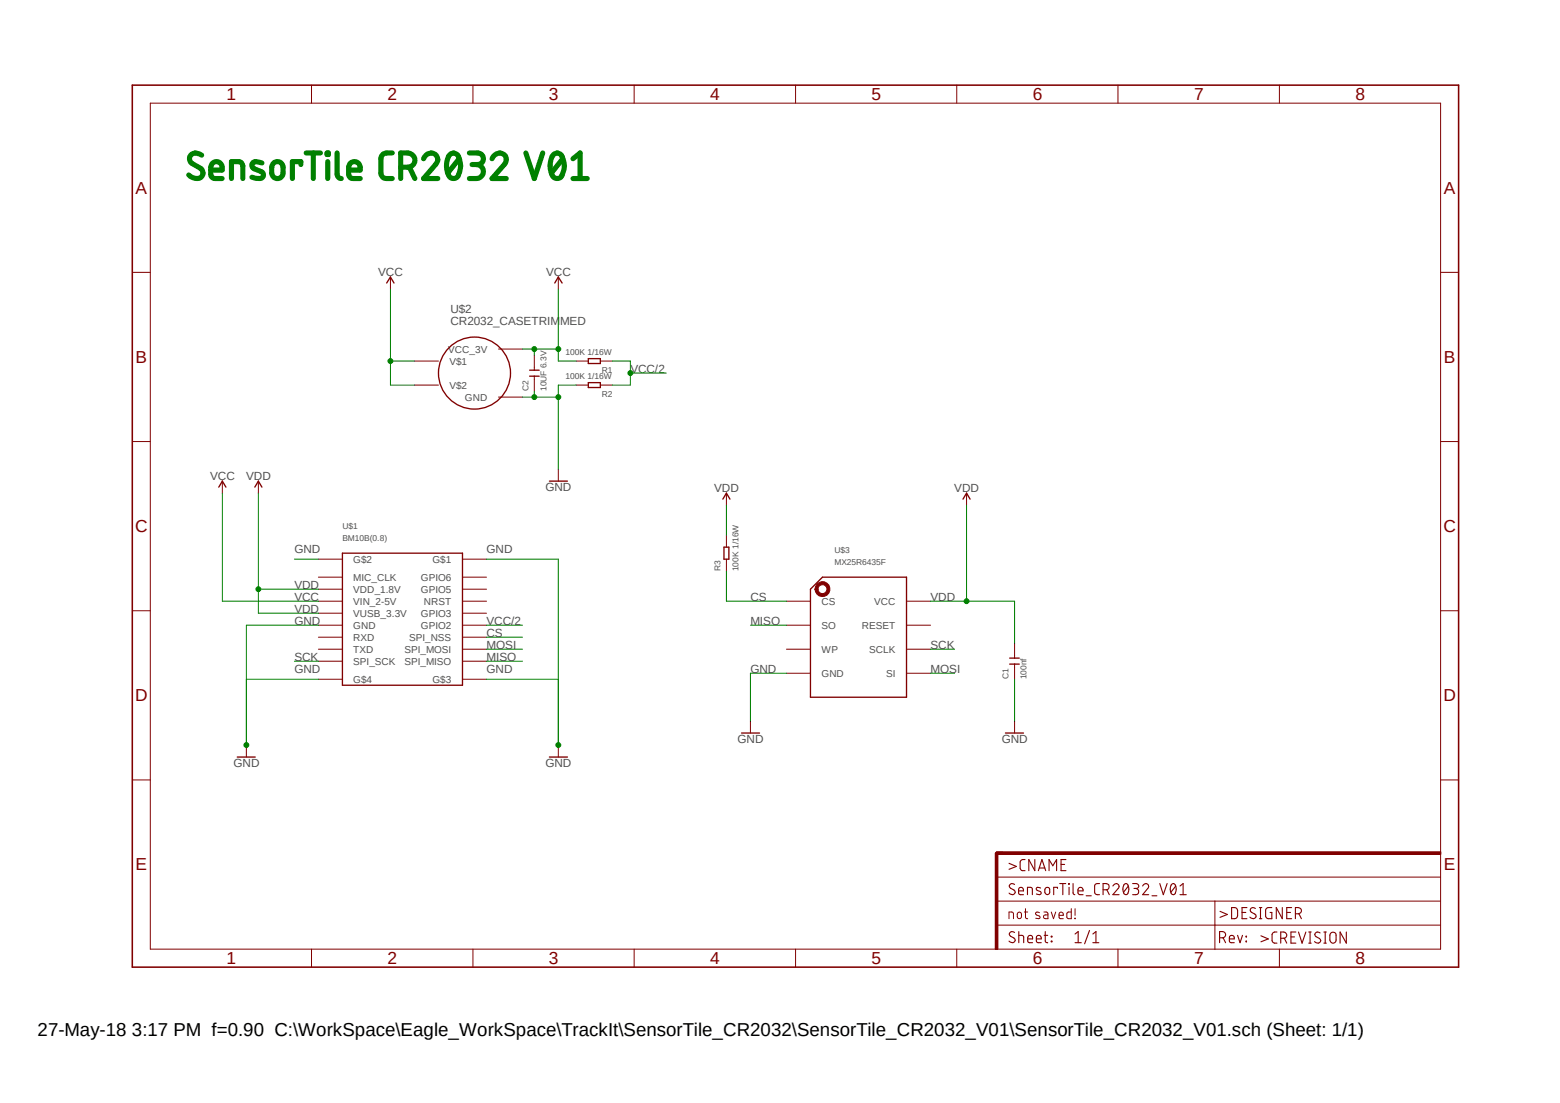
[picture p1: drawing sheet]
<svg xmlns="http://www.w3.org/2000/svg" width="297mm" height="210mm" viewBox="0 0 297 210" stroke-linecap="round" stroke-linejoin="round" font-family="sans-serif">
<path d="M24.9 15.9l253.1 168.6M278 15.9l-253.1 168.6" fill="none" stroke="#fff" stroke-width=".19"/>
<path d="M189.5 162.4h.5v18.3h-.5z" fill-rule="evenodd" fill="#800000"/>
<path d="M189.5 162.4h.5v18.3h-.5z" fill="none" stroke="#800000" stroke-width=".19"/>
<path d="M189.7 162.2h84.6v.5h-84.6z" fill-rule="evenodd" fill="#800000"/>
<g fill="none" stroke="#800000" stroke-width=".19">
<path d="M28.6 19.6h245.7v161.1h-245.7zM59.3 16.2v3.4M90 16.2v3.4M120.7 16.2v3.4M151.5 16.2v3.4M182.2 16.2v3.4M212.9 16.2v3.4M243.6 16.2v3.4M25.2 51.9h3.4M274.3 51.9h3.4M78.9 68.7h4.6M78.9 73.3h4.6"/>
<path d="M94.9 66.5h4.6M94.9 75.6h4.6M25.2 84.1h3.4M274.3 84.1h3.4M25.2 116.3h3.4M60.6 106.5h4.6M60.6 109.9h4.6M60.6 112.2h4.6M60.6 114.5h4.6M60.6 116.8h4.6M60.6 119h4.6M88.1 106.5h4.5"/>
<path d="M88.1 109.9h4.5M88.1 112.2h4.5M88.1 114.5h4.5M88.1 116.8h4.5M88.1 119h4.5M149.7 114.5h4.6M149.7 119h4.6M172.6 114.5h4.6M172.6 119h4.6M274.3 116.3h3.4M60.6 129.3h4.6M60.6 121.3h4.6"/>
<path d="M60.6 123.6h4.6M60.6 125.9h4.6M88.1 129.3h4.5M88.1 121.3h4.5M88.1 123.6h4.5M88.1 125.9h4.5M149.7 123.6h4.6M149.7 128.2h4.6M172.6 123.6h4.6M172.6 128.2h4.6M25.2 148.5h3.4M274.3 148.5h3.4"/>
<path d="M189.7 162.2h84.6v.5h-84.6zM189.7 176.1h84.6M189.7 171.6h84.6M189.7 167h84.6M192.1 174.9v-1.2h.5l.3 .1 .1 1.1M193.7 173.9a.41 .41 0 0 1 .5-.2 .41 .41 0 0 1 .3 .4l-.1 .6a.41 .41 0 0 1-.4 .2 .41 .41 0 0 1-.3-.4zM195 173.7h.7M195.2 173v1.6l.2 .3h.3M197.9 173.8a.49 .49 0 0 0-.8 .1l.2 .3 .6 .2 .1 .3a.61 .61 0 0 1-.8 .1M198.8 173.7h.5l.2 .3v.9h-.7a.37 .37 0 0 1-.1-.4 .37 .37 0 0 1 .4-.3h.4M200.2 173.7l.4 1.2 .4-1.2M201.6 174.3h.8a.42 .42 0 0 0-.2-.6 .42 .42 0 0 0-.6 .4l.2 .8h.6"/>
<path d="M204 173v1.9h-.7l-.2-.3 .1-.8 .2-.1h.6M204.6 174.8l.1 .1zM204.7 173v1.3M231.3 171.6v9.2M59.3 180.7v3.4M90 180.7v3.4M120.7 180.7v3.4M151.5 180.7v3.4M182.2 180.7v3.4M212.9 180.7v3.4M243.6 180.7v3.4"/>
</g>
<path d="M190.9 162.4h-1.2v1.2" fill="none" stroke="#800000" stroke-width=".55"/>
<g fill="none" stroke="#800000" stroke-width=".21">
<path d="M192.1 164.4l1.4 .6-1.4 .5M193.2 168.4a.55 .55 0 0 0-.7-.1 .55 .55 0 0 0-.3 .7l1 .6a.55 .55 0 0 1-.2 .7 .55 .55 0 0 1-.7-.1l-.2-.1M193.2 177.5a.55 .55 0 0 0-.7-.1 .55 .55 0 0 0-.3 .7l1 .7a.55 .55 0 0 1-.2 .6 .55 .55 0 0 1-.7 0l-.2-.2M193.9 169.6h1a.51 .51 0 0 0-.3-.6 .51 .51 0 0 0-.6 .2 1.07 1.07 0 0 0 .1 1.1h.8M194 178.1h.6l.3 .2v1.2M194 177.4v2.1M195.2 163.7h-.7l-.3 .4 .1 1.4 .2 .2 .7 .1M195.6 170.3v-1.3h.6l.3 .1 .1 1.2M195.7 178.8h.9a.49 .49 0 0 0-.3-.7 .49 .49 0 0 0-.6 .5v.7l.3 .2h.6M197 163.7v2.1l-1.1-2.1v2.1M197.3 178.8h.9a.51 .51 0 0 0-.2-.7 .51 .51 0 0 0-.6 .2 1.07 1.07 0 0 0 .1 1.2h.7M197.7 165.8l.7-2.1 .7 2.1"/>
<path d="M197.9 165.3h1M198.1 169.1a.53 .53 0 0 0-.8 .1l.2 .3 .6 .3 .1 .3-.2 .2-.7-.1M198.8 178.1h.7M199 169.2a.46 .46 0 0 1 .5-.2 .46 .46 0 0 1 .4 .4v.5a.47 .47 0 0 1-.5 .4 .47 .47 0 0 1-.5-.4zM199 177.4v1.8l.2 .3h.3M199.7 165.8v-2.1l.7 1.1 .8-1.1v2.1M200.2 178.3l.1 .1zM200.2 179.2l.1 .1zM201.3 169.2v-.2h-.7v1.3M201.8 168.2h1.1M202 164.6h.7M202.4 168.2v2.1"/>
<path d="M202.9 163.7h-.9v2.1h.9M203.5 168.2l.1 .2zM203.5 169v1.3M204.3 168.2v1.8l.3 .3M204.7 177.8l.6-.4v2.1M204.7 179.5h1.2M205.2 169.6h1a.5 .5 0 0 0-.4-.6 .5 .5 0 0 0-.6 .4v.6l.2 .3h.8M206.8 170.6h1M207.4 177.2l-.9 2.5M208.1 179.5h1.1M208.1 177.8l.6-.4v2.1M209.3 168.2l-.7 .1-.2 .4v1.4l.5 .2h.4"/>
<path d="M210 169.4h.6a.59 .59 0 0 0 .6-.6 .59 .59 0 0 0-.6-.6h-.6v2.1M210.7 169.4l.5 .9M211.9 168.7a.58 .58 0 0 1 .8-.4 .58 .58 0 0 1 .2 .9l-1 1.1h1.2M214 168.4a.41 .41 0 0 1 .4-.2 .41 .41 0 0 1 .4 .3 1.58 1.58 0 0 1-.3 1.8h-.3a1.47 1.47 0 0 1-.2-1.9zM214.8 168.7l-.9 1.2M215.6 168.2h.8a.47 .47 0 0 1 .4 .5 .47 .47 0 0 1-.4 .5h-.5M216.2 169.2a.59 .59 0 0 1 .6 .6 .59 .59 0 0 1-.6 .5h-.6M217.6 168.7a.56 .56 0 0 1 .8-.4 .56 .56 0 0 1 .1 .9l-.9 1.1h1.1M219.3 170.6h1M220.8 168.2l.7 2.1 .7-2.1M223.1 168.4a.41 .41 0 0 1 .4-.2 .41 .41 0 0 1 .3 .3 1.58 1.58 0 0 1-.2 1.8h-.4a1.47 1.47 0 0 1-.1-1.9zM223.9 168.7l-1 1.2"/>
<path d="M224.7 170.3h1.1M224.7 168.7l.6-.5v2.1M232.2 178.6h.6a.59 .59 0 0 0 .6-.6 .59 .59 0 0 0-.6-.6h-.6v2.1M232.3 173.5l1.4 .6-1.4 .6M232.9 178.6l.4 .9M234.1 178.8h.9a.49 .49 0 0 0-.3-.7 .49 .49 0 0 0-.6 .5v.7l.3 .2h.6M234.5 172.8h.5a.58 .58 0 0 1 .6 .6v.9a.58 .58 0 0 1-.6 .6h-.5zM235.6 178.1l.5 1.4 .5-1.4M236.5 173.7h.7M237.2 179.2l.1 .1zM237.2 178.3l.1 .1zM237.4 172.8h-.9v2.1h.9"/>
<path d="M239 173a.53 .53 0 0 0-.8-.1 .53 .53 0 0 0 .1 .8l.8 .5a.61 .61 0 0 1-.4 .7 .61 .61 0 0 1-.7-.3M239.8 172.8h.4M239.8 174.9h.4M240 172.8v2.1M240.1 178.2l1.4 .6-1.4 .5M242.1 172.8h-.7l-.4 .3v1.4l.2 .3 .9 .1v-1.2h-.3M243.1 177.5h-.7l-.2 .4 .1 1.4 .4 .3h.4M243.8 178.6h.6a.59 .59 0 0 0 .6-.5 .59 .59 0 0 0-.6-.6h-.6v2.1M244.1 172.8v2.1l-1.1-2.1v2.1M244.5 178.6l.5 1M245 173.7h.7M245.8 178.4h.7"/>
<path d="M245.9 172.8h-.9v2.1h.9M246.6 174h.6a.59 .59 0 0 0 .6-.6 .59 .59 0 0 0-.6-.6h-.6v2.1M246.7 177.5h-.9v2.1h.9M247.2 177.5l.7 2.1 .7-2.1M247.3 174l.5 .9M249.2 179.6h.4M249.2 177.5h.4M249.4 177.5v2.1M251.3 177.6a.55 .55 0 0 0-.7-.1 .55 .55 0 0 0-.2 .7l1 .7a.59 .59 0 0 1-.4 .7 .59 .59 0 0 1-.7-.3M252.1 179.6h.4M252.1 177.5h.4M252.3 177.5v2.1"/>
<path d="M253.4 177.6a.6 .6 0 0 1 1 .5v.9a.59 .59 0 0 1-.6 .6 .59 .59 0 0 1-.6-.6v-.9zM256.3 177.5v2.1l-1.2-2.1v2.1"/>
</g>
<path d="M25.2 16.2h252.5v167.9h-252.5z" fill="none" stroke="#800000" stroke-width=".3"/>
<g fill="none" stroke="#800000" stroke-width=".25">
<path d="M65.2 105.3h22.9v25.2h-22.9zM156.6 109.9h16v22.9h-18.3"/>
<circle cx="90.3" cy="71" r="6.9"/>
</g>
<path d="M155.5 111.2a1.43 1.43 0 0 1 2.3 .2 1.43 1.43 0 0 1-.8 2.2 1.43 1.43 0 0 1-1.8-1.4h.5a.86 .86 0 0 1 1.3-.8 .86 .86 0 0 1 .2 1.5 .86 .86 0 0 1-1.4-.4l-.1-.3h-.5z" fill-rule="evenodd" fill="#800000"/>
<g fill="none" stroke="#800000" stroke-width=".19">
<path d="M74.3 52.7v2.3M106.3 52.7v2.3M101.7 67.6v2.9M101.7 71.6v2.9M109.7 68.7h2.3M109.7 73.3h2.3M114.3 68.7h2.3M114.3 73.3h2.3M42.3 91.6v2.3M49.2 91.6v2.3M106.3 89.3v2.3M138.3 93.9v2.3"/>
<path d="M184 93.9v2.3M138.3 101.9v2.3M138.3 106.5v2.3M155.5 111.2a1.43 1.43 0 0 1 2.3 .2 1.43 1.43 0 0 1-.8 2.2 1.43 1.43 0 0 1-1.8-1.4h.5a.86 .86 0 0 1 1.3-.8 .86 .86 0 0 1 .2 1.5 .86 .86 0 0 1-1.4-.4l-.1-.3h-.5zM142.9 137.3v2.3M193.2 122.5v2.8M193.2 126.4v2.9M193.2 137.3v2.3M46.9 141.9v2.2M106.3 141.9v2.2"/>
</g>
<g fill="none" stroke="#800000" stroke-width=".25">
<path d="M73.6 53.9l.7-1.2 .7 1.2M105.6 53.9l.7-1.2 .7 1.2M100.8 71.6h1.9M100.8 70.5h1.9M112 68.3h2.3v.9h-2.3zM112 72.9h2.3v.9h-2.3zM41.7 92.8l.6-1.2 .7 1.2M48.5 92.8l.7-1.2 .7 1.2M104.6 91.6h3.4M137.6 95l.7-1.1 .7 1.1M183.3 95l.7-1.1 .7 1.1M137.8 104.2h1v2.3h-1z"/>
<path d="M156.6 109.9l-2.3 2.3v20.6M141.2 139.6h3.4M191.4 139.6h3.5M192.2 126.4h1.9M192.2 125.3h1.9M45.2 144.1h3.4M104.6 144.1h3.4"/>
</g>
<g fill="none" stroke="#008000" stroke-width=".97">
<path d="M38.4 29.5a1.41 1.41 0 0 0-2.3 .4 1.14 1.14 0 0 0 .5 1.3l1.5 .8a1.09 1.09 0 0 1 .4 1.4 1.09 1.09 0 0 1-1.4 .6l-.8-.4-.4-.3M40.1 32.4h2.2a1.13 1.13 0 0 0-.6-1.5 1.13 1.13 0 0 0-1.5 .6 2.61 2.61 0 0 0 .2 2.3l.5 .2h1.4M44.1 34v-3.2h1.3a.8 .8 0 0 1 .8 .8v2.4M49.9 31a1.54 1.54 0 0 0-1.8 0 .68 .68 0 0 0 .3 1.1l1.3 .6a.68 .68 0 0 1 .4 .8 .68 .68 0 0 1-.7 .5l-1.4-.3M52 31.2a1.07 1.07 0 0 1 1.2-.4 1.07 1.07 0 0 1 .7 1v1.1a1.08 1.08 0 0 1-1.1 1.1 1.08 1.08 0 0 1-1.1-1.1v-1.1zM57.3 31.3v-.5h-1.6v3.2M58.3 29.1h2.7M59.6 29.1v4.9M62.3 29.1h.2v.3h-.2zM62.4 30.8v3.2M64.2 29.1v4.1a.79 .79 0 0 0 .8 .8M66.4 32.4h2.2a1.15 1.15 0 0 0-.8-1.6 1.15 1.15 0 0 0-1.4 1v1.4a.8 .8 0 0 0 .8 .8h1.4"/>
<path d="M74.7 29.1h-1.1a1.06 1.06 0 0 0-1.1 1.1v2.7a1.06 1.06 0 0 0 1.1 1.1h1.1M76.3 31.8h1.3a1.35 1.35 0 0 0 1.4-1.3 1.35 1.35 0 0 0-1.4-1.4h-1.3v4.9M77.9 31.8l1.1 2.2M80.6 30.2a1.35 1.35 0 0 1 1.6-1.1 1.35 1.35 0 0 1 1.1 1.6l-.4 .6-2.3 2.7h2.8M85.6 29.5a1.12 1.12 0 0 1 1.2-.2 1.12 1.12 0 0 1 .7 1.1 3.8 3.8 0 0 1-.6 3.4 1 1 0 0 1-1.5-.5 4.1 4.1 0 0 1 .2-3.8zM87.4 30.2l-2.1 2.7M89.4 29.1h1.6a1.1 1.1 0 0 1 1 1.1 1.1 1.1 0 0 1-1 1.1h-1.1M90.7 31.3a1.33 1.33 0 0 1 1.3 1.4 1.33 1.33 0 0 1-1.3 1.3h-1.3M93.7 30.2a1.35 1.35 0 0 1 1.5-1.1 1.35 1.35 0 0 1 1.2 1.6l-.4 .6-2.3 2.7h2.7M100.1 29.1l1.6 4.9 1.6-4.9M105.5 29.3a1.14 1.14 0 0 1 1.7 1.1 3.6 3.6 0 0 1-.5 3.4 1.18 1.18 0 0 1-1.8-1 3.8 3.8 0 0 1 .6-3.5zM107.1 30.2l-2.1 2.7"/>
<path d="M109.1 34h2.7M109.1 30.2l1.3-1.1v4.9"/>
</g>
<path d="M60.6 119h-13.7v22.9M46.9 129.3h13.7" fill="none" stroke="#008000" stroke-width=".19"/>
<circle cx="46.9" cy="141.9" r=".46" fill="#008000"/>
<g fill="none" stroke="#008000" stroke-width=".19">
<path d="M92.6 106.5h13.7v35.4M92.6 129.3h13.7"/>
<circle cx="46.9" cy="141.9" r=".46"/>
</g>
<circle cx="106.3" cy="141.9" r=".46" fill="#008000"/>
<g fill="none" stroke="#008000" stroke-width=".19">
<path d="M99.5 75.6h6.8v13.7M101.7 74.5v1.1M56 106.5h4.6"/>
<circle cx="106.3" cy="141.9" r=".46"/>
</g>
<circle cx="101.7" cy="75.6" r=".46" fill="#008000"/>
<g fill="none" stroke="#008000" stroke-width=".19">
<path d="M109.7 73.3h-3.4v2.3"/>
<circle cx="101.7" cy="75.6" r=".46"/>
</g>
<circle cx="106.3" cy="75.6" r=".46" fill="#008000"/>
<g fill="none" stroke="#008000" stroke-width=".19">
<path d="M106.3 55v11.5h-6.8M101.7 66.5v1.1M42.3 93.9v20.6h18.3M149.7 128.2h-6.8v9.1M193.2 129.3v8"/>
<circle cx="106.3" cy="75.6" r=".46"/>
</g>
<circle cx="101.7" cy="66.5" r=".46" fill="#008000"/>
<g fill="none" stroke="#008000" stroke-width=".19">
<path d="M106.3 66.5v2.2h3.4"/>
<circle cx="101.7" cy="66.5" r=".46"/>
</g>
<circle cx="106.3" cy="66.5" r=".46" fill="#008000"/>
<g fill="none" stroke="#008000" stroke-width=".19">
<path d="M74.3 55v18.3h4.6M74.3 68.7h4.6"/>
<circle cx="106.3" cy="66.5" r=".46"/>
</g>
<circle cx="74.3" cy="68.7" r=".46" fill="#008000"/>
<g fill="none" stroke="#008000" stroke-width=".19">
<path d="M49.2 93.9v22.9h11.4M49.2 112.2h11.4"/>
<circle cx="74.3" cy="68.7" r=".46"/>
</g>
<circle cx="49.2" cy="112.2" r=".46" fill="#008000"/>
<g fill="none" stroke="#008000" stroke-width=".19">
<path d="M184 96.2v18.3M177.2 114.5h16"/>
<circle cx="49.2" cy="112.2" r=".46"/>
</g>
<circle cx="184" cy="114.5" r=".46" fill="#008000"/>
<g fill="none" stroke="#008000" stroke-width=".19">
<path d="M116.6 68.7h3.4v4.6h-3.4M120 71h6.9M138.3 96.2v5.7M92.6 119h6.9M138.3 108.8v5.7h11.4M142.9 119h6.8M193.2 114.5v8M56 125.9h4.6M92.6 121.3h6.9M92.6 125.9h6.9M92.6 123.6h6.9M177.2 123.6h4.5"/>
<path d="M177.2 128.2h4.5"/>
<circle cx="184" cy="114.5" r=".46"/>
</g>
<circle cx="120" cy="71" r=".46" fill="#008000"/>
<circle cx="120" cy="71" r=".46" fill="none" stroke="#008000" stroke-width=".19"/>
<text font-size="3.6" x="7.2" y="197.3">27-May-18 3:17 PM f=0.90 C:\WorkSpace\Eagle_WorkSpace\TrackIt\SensorTile_CR2032\SensorTile_CR2032_V01\SensorTile_CR2032_V01.sch (Sheet: 1/1)</text>
<g font-size="3.3" fill="#800000">
<text x="43.1" y="19">1</text>
<text x="73.8" y="19">2</text>
<text x="104.5" y="19">3</text>
<text x="135.2" y="19">4</text>
<text x="165.9" y="19">5</text>
<text x="196.6" y="19">6</text>
<text x="227.3" y="19">7</text>
<text x="258.1" y="19">8</text>
<text x="25.8" y="36.9">A</text>
<text x="274.9" y="36.9">A</text>
<text x="25.8" y="69.1">B</text>
<text x="274.9" y="69.1">B</text>
<text x="25.7" y="101.3">C</text>
<text x="274.8" y="101.3">C</text>
<text x="25.7" y="133.5">D</text>
<text x="274.8" y="133.5">D</text>
<text x="25.8" y="165.7">E</text>
<text x="274.9" y="165.7">E</text>
<text x="43.1" y="183.6">1</text>
<text x="73.8" y="183.6">2</text>
<text x="104.5" y="183.6">3</text>
<text x="135.2" y="183.6">4</text>
<text x="165.9" y="183.6">5</text>
<text x="196.6" y="183.6">6</text>
<text x="227.3" y="183.6">7</text>
<text x="258.1" y="183.6">8</text>
</g>
<g font-size="2.2" fill="#505050">
<text x="72" y="52.5">VCC</text>
<text x="104" y="52.5">VCC</text>
<text x="85.8" y="59.6">U$2</text>
<text x="85.8" y="61.9">CR2032_CASETRIMMED</text>
<text x="120" y="71">VCC/2</text>
<text x="40" y="91.4">VCC</text>
<text x="46.9" y="91.4">VDD</text>
<text x="103.8" y="93.4">GND</text>
<text x="136" y="93.7">VDD</text>
<text x="181.7" y="93.7">VDD</text>
<text x="56" y="105.3">GND</text>
<text x="92.6" y="105.3">GND</text>
<text x="56" y="112.2">VDD</text>
<text x="56" y="119">GND</text>
<text x="56" y="114.5">VCC</text>
<text x="56" y="116.8">VDD</text>
<text x="92.6" y="119">VCC/2</text>
<text x="142.9" y="114.5">CS</text>
<text x="142.9" y="119">MISO</text>
<text x="177.2" y="114.5">VDD</text>
<text x="56" y="125.9">SCK</text>
<text x="92.6" y="121.3">CS</text>
<text x="92.6" y="125.9">MISO</text>
<text x="92.6" y="123.6">MOSI</text>
<text x="177.2" y="123.6">SCK</text>
<text x="56" y="128.2">GND</text>
<text x="92.6" y="128.2">GND</text>
<text x="142.9" y="128.2">GND</text>
<text x="177.2" y="128.2">MOSI</text>
<text x="140.4" y="141.4">GND</text>
<text x="190.7" y="141.4">GND</text>
<text x="44.5" y="146">GND</text>
<text x="103.8" y="146">GND</text>
</g>
<g font-size="1.9" fill="#505050">
<text x="85.3" y="67.1">VCC_3V</text>
<text x="85.6" y="69.4">V$1</text>
<text x="85.6" y="74">V$2</text>
<text x="88.5" y="76.3">GND</text>
<text x="67.3" y="107.1">G$2</text>
<text x="82.3" y="107.1">G$1</text>
<text x="67.3" y="110.6">MIC_CLK</text>
<text x="67.3" y="112.9">VDD_1.8V</text>
<text x="80.1" y="112.9">GPIO5</text>
<text x="80.1" y="110.6">GPIO6</text>
<text x="67.3" y="115.1">VIN_2-5V</text>
<text x="67.3" y="117.4">VUSB_3.3V</text>
<text x="67.3" y="119.7">GND</text>
<text x="80.1" y="119.7">GPIO2</text>
<text x="80.1" y="117.4">GPIO3</text>
<text x="80.7" y="115.1">NRST</text>
<text x="156.4" y="115.1">CS</text>
<text x="156.4" y="119.7">SO</text>
<text x="164.1" y="119.7">RESET</text>
<text x="166.4" y="115.1">VCC</text>
<text x="67.3" y="122">RXD</text>
<text x="67.3" y="124.3">TXD</text>
<text x="77" y="124.2">SPI_MOSI</text>
<text x="77.9" y="122">SPI_NSS</text>
<text x="156.4" y="124.3">WP</text>
<text x="165.5" y="124.2">SCLK</text>
<text x="67.3" y="130">G$4</text>
<text x="67.3" y="126.6">SPI_SCK</text>
<text x="77" y="126.5">SPI_MISO</text>
<text x="82.3" y="130">G$3</text>
<text x="156.4" y="128.9">GND</text>
<text x="168.7" y="128.8">SI</text>
</g>
<g font-size="1.6" fill="#505050">
<text x="107.7" y="67.6">100K 1/16W</text>
<text x="114.6" y="71">R1</text>
<text x="100.6" y="74.5" transform="rotate(-90 100.6 74.5)">C2</text>
<text x="104.1" y="74.5" transform="rotate(-90 104.1 74.5)">10UF 6.3V</text>
<text x="107.7" y="72.2">100K 1/16W</text>
<text x="114.6" y="75.6">R2</text>
<text x="65.2" y="100.8">U$1</text>
<text x="65.2" y="103">BM10B(0.8)</text>
<text x="158.9" y="107.6">MX25R6435F</text>
<text x="158.9" y="105.3">U$3</text>
<text x="137.2" y="108.8" transform="rotate(-90 137.2 108.8)">R3</text>
<text x="140.6" y="108.8" transform="rotate(-90 140.6 108.8)">100K 1/16W</text>
<text x="192" y="129.3" transform="rotate(-90 192 129.3)">C1</text>
<text x="195.5" y="129.3" transform="rotate(-90 195.5 129.3)">100nf</text>
</g>
</svg>
